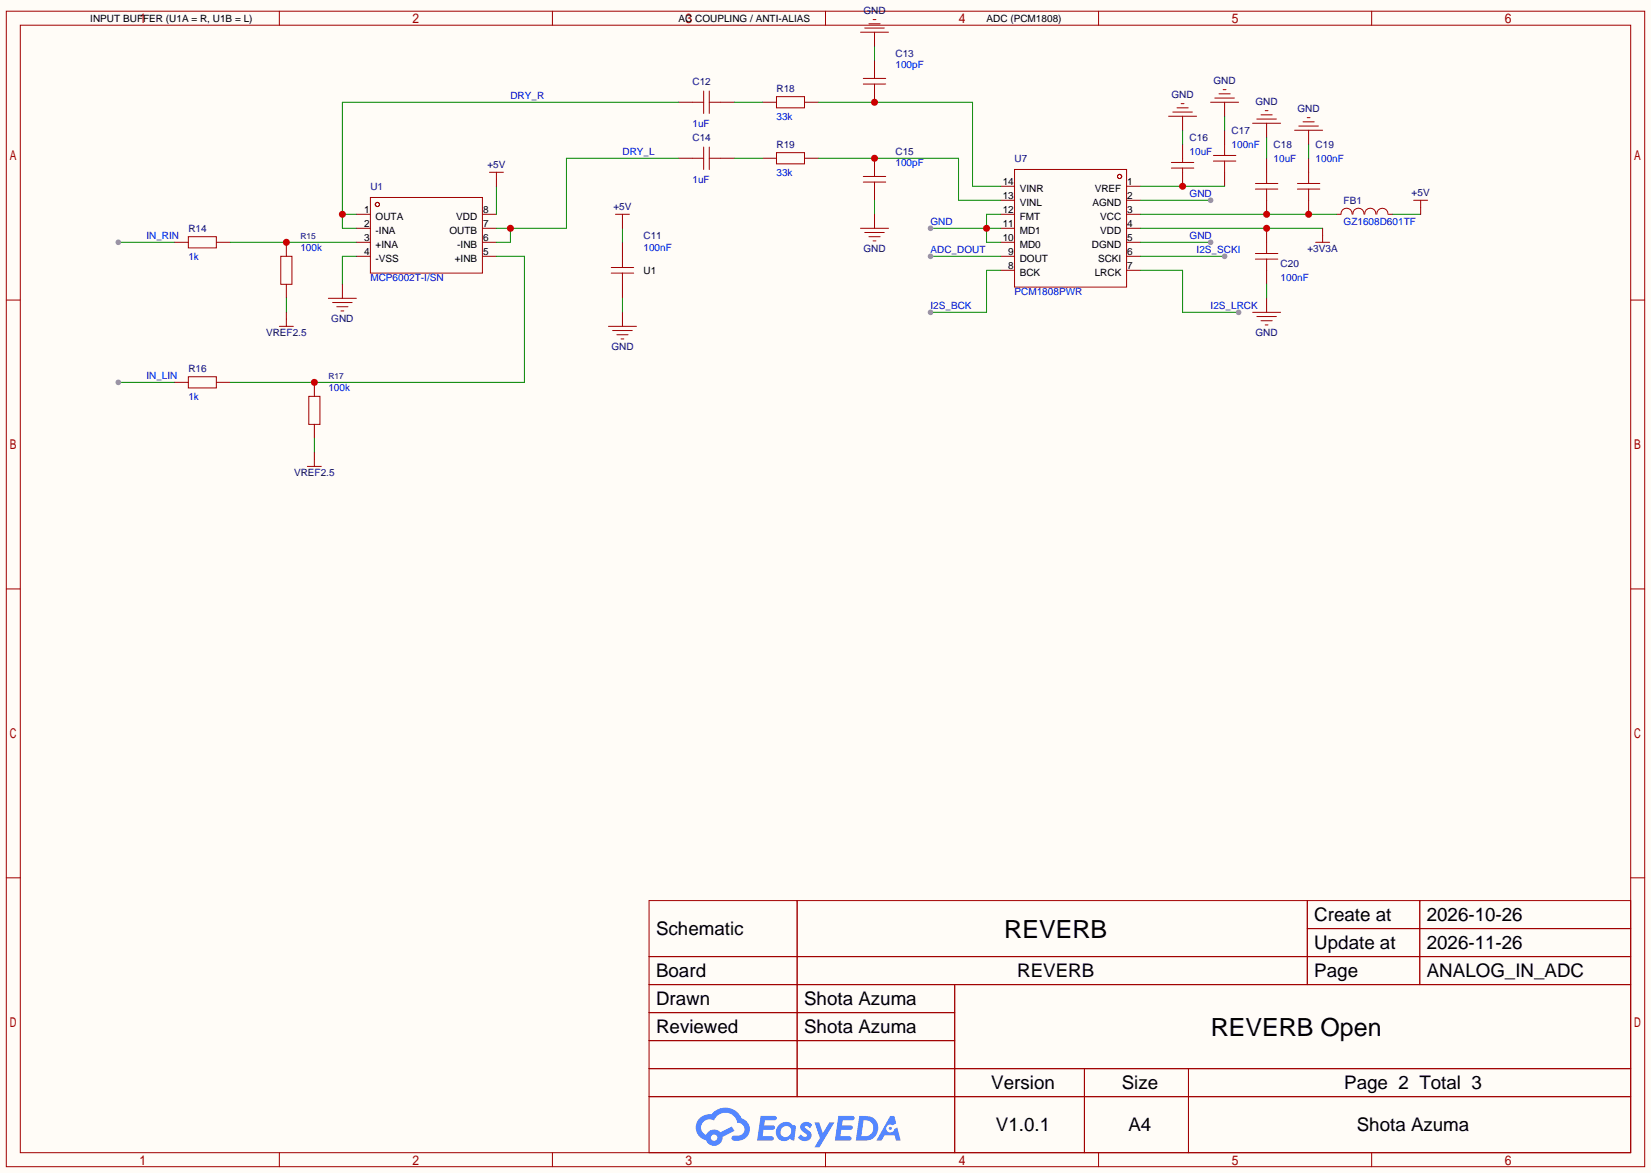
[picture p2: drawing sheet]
<svg xmlns="http://www.w3.org/2000/svg" width="299mm" height="213mm" viewBox="0 0 299 213" stroke-linecap="round" stroke-linejoin="round" font-family="sans-serif">
<path d="M0 0h299.5v212.7h-299.5z" fill="#fffcf7"/>
<g fill="none" stroke="#a10000" stroke-width=".18">
<path d="M1.1 2h297.2v209.6h-297.2zM3.7 4.6h292.1v204.4h-292.1zM50.7 2v2.6M100.2 2v2.6M149.7 2v2.6M199.3 2v2.6M248.8 2v2.6M1.1 54.4h2.6M295.8 54.4h2.5M1.1 106.8h2.6M295.8 106.8h2.5M1.1 159.2h2.6"/>
<path d="M295.8 159.2h2.5M117.7 163.3h178.1v45.7h-178.1zM117.7 173.5h178.1M117.7 178.6h178.1M144.6 163.3v35.6M173.2 178.6v30.4M237.1 163.3v15.3M237.1 168.4h58.7M257.5 163.3v15.3M117.7 183.6h55.5M117.7 193.8h178.1M117.7 188.7h55.5"/>
<path d="M117.7 198.9h178.1M196.7 193.8v15.2M215.6 193.8v15.2M50.7 209v2.6M100.2 209v2.6M149.7 209v2.6M199.3 209v2.6M248.8 209v2.6"/>
</g>
<g fill="#5487ff">
<path d="M145.5 203.7a1.3 1.3 0 0 1 1.8 .3l-.4 .6a.54 .54 0 0 0-.9-.2l.1 .2a1.58 1.58 0 0 1 1.1 1.6 1.43 1.43 0 0 1-2.5 .1l.5-.6a.64 .64 0 0 0 .5 .5 .64 .64 0 0 0 .7-.3l-.2-.2a1.6 1.6 0 0 1-1-1.6z"/>
<path d="M147.7 203.5h.9l.7 2 1.1-2h.9l-2.7 4.6h-.9l1-1.7z"/>
<path d="M138 202.4h1.6a1.31 1.31 0 0 1 1.2 .2 .4 .4 0 0 1-.3 .6h-1.8l-.1 .9h1.6a.4 .4 0 0 1 .4 .4 .4 .4 0 0 1-.4 .4h-1.7l-.2 1.2h.8a1.23 1.23 0 0 1 1.2 .2 .39 .39 0 0 1-.3 .6h-2.7z"/>
<path d="M152.1 202.4h1.6a1.32 1.32 0 0 1 1.3 .2 .39 .39 0 0 1-.4 .6h-1.7l-.2 .9h1.7a.4 .4 0 0 1 .3 .4 .4 .4 0 0 1-.4 .4h-1.7l-.2 1.2h.8a1.23 1.23 0 0 1 1.2 .2 .39 .39 0 0 1-.3 .6h-2.7z"/>
<path d="M161.5 202.4h.7l.4 1.3-.7 .4a.75 .75 0 0 0-1.1 .3 .75 .75 0 0 0 .5 1 .75 .75 0 0 0 .9-.7l.6-.2 .6 2.3h-.9l-.2-.9h-1.9l-.5 .9h-.9z"/>
<path d="M155.9 202.4l-.7 4.5h1.5a2.27 2.27 0 0 0 2.6-2.3 2.27 2.27 0 0 0-2.7-2.2zM156.6 203.2a1.5 1.5 0 0 1 1.8 1.5 1.5 1.5 0 0 1-1.9 1.4h-.3z"/>
<path d="M141.3 204a1.62 1.62 0 0 0-.4 2.1 1.62 1.62 0 0 0 2 .7l.4-.3 .3 .3 .5 .1 .3-2.5-.2-.3h-.4a1.58 1.58 0 0 0-2.5-.1zM141.9 204.5a.99 .99 0 0 1 1.6 .3 .99 .99 0 0 1-.9 1.4 .94 .94 0 0 1-1-.5 .94 .94 0 0 1 .3-1.2z"/>
<path d="M126.9 202.8a2.37 2.37 0 0 0 1.2 4 1.54 1.54 0 0 0 1.7 1 1.54 1.54 0 0 0 1.3-1.6l2.1-1.1-.5-.8-2 1a1.57 1.57 0 0 0-2.6 .5 1.5 1.5 0 0 1-.8-2.1 1.5 1.5 0 0 1 2.2-.5 2.23 2.23 0 0 1 2.3-1.4 2.23 2.23 0 0 1 2 1.8 1.16 1.16 0 0 1 1.2 1.1 1.16 1.16 0 0 1-1 1.2h-.7a.47 .47 0 0 0-.6 .4 .47 .47 0 0 0 .4 .6 2.23 2.23 0 0 0 2.3-.7 2.23 2.23 0 0 0 .4-2.3 2.16 2.16 0 0 0-1.3-1.1 3.2 3.2 0 0 0-5.4-.7l-1.2 .1zM129 206.3a.58 .58 0 0 1 1.1 0 .58 .58 0 0 1-1.1 0z"/>
<circle cx="161.5" cy="204.6" r=".28"/>
</g>
<g fill="none" stroke="#a10000" stroke-width=".18">
<path d="M125.6 18.5h2M127.6 16.5v4.1M128.7 18.5h2M128.7 16.5v4.1M140.8 17.5h5.1v2.1h-5.1zM156.6 14.2h4.1M156.6 15.2h4.1M158.6 13.5v.7M158.6 15.2v.8M67.2 35.8h20.3v13.7h-20.3zM125.6 28.7h2M127.6 26.7v4"/>
<path d="M128.7 26.7v4M128.7 28.7h2M140.8 27.7h5.1v2h-5.1zM156.6 32h4.1M156.6 33h4.1M158.6 31.2v.8M158.6 33v.8M184 30.7h20.3v21.4h-20.3zM212.5 29.5h4M212.5 30.5h4M214.5 28.7v.8M214.5 30.5v.7"/>
<path d="M220.1 29.2h4.1M220.1 28.2h4.1M222.1 26.2v2M222.1 29.2v2M227.7 33.3h4.1M227.7 34.3h4.1M229.7 31.2v2.1M229.7 34.3v2M235.3 33.3h4.1M235.3 34.3h4.1M237.4 31.2v2.1M237.4 34.3v2"/>
<path d="M243.2 38.8a1.01 1.01 0 0 1 1-1 1.01 1.01 0 0 1 1.1 1M245.4 38.8a1.01 1.01 0 0 1 1-1 1.01 1.01 0 0 1 1 1M247.5 38.8a1.01 1.01 0 0 1 1.1-1 1.01 1.01 0 0 1 1 1M249.7 38.8a1.01 1.01 0 0 1 1-1 1.01 1.01 0 0 1 1.1 1M34.2 42.9h5v2.1h-5zM50.9 46.5h2.1v5.1h-2.1zM110.9 49.5h4M110.9 48.5h4M112.9 46.5v2M112.9 49.5v2.1M227.7 47h4.1M227.7 46h4.1"/>
<path d="M229.7 43.9v2.1M229.7 47v2M34.2 68.3h5v2.1h-5zM56 71.9h2v5.1h-2z"/>
<circle cx="68.5" cy="37.1" r=".38"/>
<circle cx="203.1" cy="32" r=".38"/>
</g>
<g fill="none" stroke="#870000" stroke-width=".18">
<path d="M123.1 18.5h2.5M130.7 18.5h2.5M138.3 18.5h2.5M145.9 18.5h2.6M158.6 10.9v2.6M158.6 16v2.5M64.6 38.9h2.6M87.5 38.9h2.5M123.1 28.7h2.5M130.7 28.7h2.5M138.3 28.7h2.5M145.9 28.7h2.6"/>
<path d="M158.6 28.7v2.5M158.6 33.8v2.5M181.5 38.9h2.5M181.5 33.8h2.5M181.5 36.3h2.5M204.3 38.9h2.6M204.3 33.8h2.6M204.3 36.3h2.6M214.5 26.2v2.5M214.5 31.2v2.6M222.1 23.6v2.6M222.1 31.2v2.6"/>
<path d="M229.7 28.7v2.5M229.7 36.3v2.6M237.4 28.7v2.5M237.4 36.3v2.6M242.4 38.9h.8M251.8 38.9h.8M31.6 43.9h2.6M39.2 43.9h2.6M51.9 43.9v2.6M51.9 51.6v2.5M64.6 41.4h2.6M64.6 43.9h2.6"/>
<path d="M64.6 46.5h2.6M87.5 41.4h2.5M87.5 43.9h2.5M87.5 46.5h2.5M112.9 43.9v2.6M112.9 51.6v2.5M181.5 41.4h2.5M181.5 43.9h2.5M181.5 46.5h2.5M181.5 49h2.5M204.3 41.4h2.6M204.3 43.9h2.6"/>
<path d="M204.3 46.5h2.6M204.3 49h2.6M229.7 41.4v2.5M229.7 49v2.6M31.6 69.3h2.6M39.2 69.3h2.6M57 69.3v2.6M57 77v2.5"/>
</g>
<path d="M21.5 43.9h10.1" fill="none" stroke="#008700" stroke-width=".18"/>
<circle cx="21.5" cy="43.9" r=".51" fill="#999"/>
<path d="M41.8 43.9h22.8" fill="none" stroke="#008700" stroke-width=".18"/>
<circle cx="51.9" cy="43.9" r=".63" fill="#c00"/>
<path d="M123.1 18.5h-61v22.9h2.5M62.1 38.9h2.5M51.9 54.1v2.5" fill="none" stroke="#008700" stroke-width=".18"/>
<circle cx="62.1" cy="38.9" r=".63" fill="#c00"/>
<path d="M64.6 46.5h-2.5v5.1M21.5 69.3h10.1" fill="none" stroke="#008700" stroke-width=".18"/>
<circle cx="21.5" cy="69.3" r=".51" fill="#999"/>
<path d="M90 46.5h5.1v22.8h-53.3" fill="none" stroke="#008700" stroke-width=".18"/>
<circle cx="57" cy="69.3" r=".63" fill="#c00"/>
<path d="M123.1 28.7h-20.4v12.7h-12.7M92.6 41.4v2.5h-2.6M57 79.5v2.5" fill="none" stroke="#008700" stroke-width=".18"/>
<circle cx="92.6" cy="41.4" r=".63" fill="#c00"/>
<path d="M133.2 18.5h5.1M148.5 18.5h27.9v15.3h5.1M90 33.8v5.1M112.9 41.4v2.5M112.9 54.1v2.5" fill="none" stroke="#008700" stroke-width=".18"/>
<circle cx="158.6" cy="18.5" r=".63" fill="#c00"/>
<path d="M158.6 8.4v2.5M133.2 28.7h5.1M148.5 28.7h25.4v7.6h7.6" fill="none" stroke="#008700" stroke-width=".18"/>
<circle cx="158.6" cy="28.7" r=".63" fill="#c00"/>
<path d="M158.6 36.3v2.6M181.5 38.9h-2.6v5h2.6M168.8 41.4h12.7" fill="none" stroke="#008700" stroke-width=".18"/>
<circle cx="178.9" cy="41.4" r=".63" fill="#c00"/>
<circle cx="168.8" cy="41.4" r=".51" fill="#999"/>
<path d="M168.8 46.5h12.7" fill="none" stroke="#008700" stroke-width=".18"/>
<circle cx="168.8" cy="46.5" r=".51" fill="#999"/>
<path d="M181.5 49h-2.6v7.6h-10.1" fill="none" stroke="#008700" stroke-width=".18"/>
<circle cx="168.8" cy="56.6" r=".51" fill="#999"/>
<path d="M206.9 33.8h15.2" fill="none" stroke="#008700" stroke-width=".18"/>
<circle cx="214.5" cy="33.8" r=".63" fill="#c00"/>
<path d="M206.9 36.3h12.7M214.5 23.6v2.6M222.1 21.1v2.5" fill="none" stroke="#008700" stroke-width=".18"/>
<circle cx="219.6" cy="36.3" r=".51" fill="#999"/>
<path d="M206.9 38.9h35.5" fill="none" stroke="#008700" stroke-width=".18"/>
<g fill="#c00">
<circle cx="229.7" cy="38.9" r=".63"/>
<circle cx="237.4" cy="38.9" r=".63"/>
</g>
<path d="M229.7 24.9v3.8M237.4 26.2v2.5M252.6 38.9h5.1M206.9 41.4h33" fill="none" stroke="#008700" stroke-width=".18"/>
<circle cx="229.7" cy="41.4" r=".63" fill="#c00"/>
<path d="M206.9 43.9h12.7M229.7 51.6v2.5" fill="none" stroke="#008700" stroke-width=".18"/>
<circle cx="219.6" cy="43.9" r=".51" fill="#999"/>
<path d="M206.9 46.5h15.2" fill="none" stroke="#008700" stroke-width=".18"/>
<circle cx="222.1" cy="46.5" r=".51" fill="#999"/>
<path d="M206.9 49h7.6v7.6h10.2" fill="none" stroke="#008700" stroke-width=".18"/>
<circle cx="224.7" cy="56.6" r=".51" fill="#999"/>
<g fill="none" stroke="#870000" stroke-width=".18">
<path d="M158.6 5.8v2.6M222.1 18.5v2.6M90 32.5v1.3M158.6 38.9v2.5M214.5 21.1v2.5M229.7 22.4v2.5M237.4 23.6v2.6M257.7 37.6v1.3M51.9 56.6v1.3M62.1 51.6v2.5M112.9 40.1v1.3M112.9 56.6v2.6"/>
<path d="M229.7 54.1v2.5M239.9 41.4v1.3M57 82v1.3"/>
</g>
<g fill="none" stroke="#a10000" stroke-width=".18">
<path d="M156.1 5.8h5.1M156.8 5.1h3.6M157.6 4.3h2M158.4 3.6h.5M213.5 19.6h2M214.2 18.8h.6M219.6 18.5h5.1M220.3 17.8h3.6M221.1 17h2M221.9 16.3h.5M88.8 31.2h2.5M90 31.2v1.3"/>
<path d="M111.6 38.9h2.6M112.9 38.9v1.2M212 21.1h5M212.7 20.3h3.6M227.2 22.4h5.1M228 21.6h3.5M228.7 20.8h2.1M229.5 20.1h.5M234.8 23.6h5.1M235.6 22.9h3.5M236.3 22.1h2.1M237.1 21.3h.5"/>
<path d="M256.4 36.3h2.6M257.7 36.3v1.3M50.7 59.2h2.5M51.9 57.9v1.3M59.6 54.1h5M60.3 54.9h3.6M61.1 55.6h2M61.8 56.4h.6M110.4 59.2h5M111.1 59.9h3.6M156.1 41.4h5.1M156.8 42.2h3.6"/>
<path d="M157.6 42.9h2M158.4 43.7h.5M227.2 56.6h5.1M228 57.4h3.5M228.7 58.2h2.1M229.5 58.9h.5M238.6 43.9h2.6M239.9 42.7v1.2M111.9 60.7h2M112.6 61.5h.6M55.8 84.6h2.5M57 83.3v1.3"/>
</g>
<g font-size="4.5">
<text x="182.2" y="170.1">REVERB</text>
<text x="219.6" y="187.9">REVERB Open</text>
</g>
<g font-size="3.4">
<text x="238.4" y="167">Create at</text>
<text x="258.8" y="167">2026-10-26</text>
<text x="119" y="169.6">Schematic</text>
<text x="238.4" y="172.1">Update at</text>
<text x="258.8" y="172.1">2026-11-26</text>
<text x="119" y="177.2">Board</text>
<text x="184.5" y="177.2">REVERB</text>
<text x="238.4" y="177.2">Page</text>
<text x="258.8" y="177.2">ANALOG_IN_ADC</text>
<text x="119" y="182.3">Drawn</text>
<text x="145.9" y="182.3">Shota Azuma</text>
<text x="119" y="187.3">Reviewed</text>
<text x="145.9" y="187.3">Shota Azuma</text>
<text x="179.8" y="197.5">Version</text>
<text x="203.5" y="197.5">Size</text>
<text x="243.8" y="197.5">Page 2 Total 3</text>
<text x="180.7" y="205.1">V1.0.1</text>
<text x="204.7" y="205.1">A4</text>
<text x="246.1" y="205.1">Shota Azuma</text>
</g>
<g font-size="1.8">
<text x="16.4" y="4">INPUT BUFFER (U1A = R, U1B = L)</text>
<text x="123.1" y="4">AC COUPLING / ANTI-ALIAS</text>
<text x="178.9" y="4">ADC (PCM1808)</text>
<text x="181.9" y="33.5">14</text>
<text x="185" y="34.7">VINR</text>
<text x="198.6" y="34.7">VREF</text>
<text x="204.5" y="33.5">1</text>
<text x="66" y="38.6">1</text>
<text x="66" y="41.1">2</text>
<text x="68.1" y="39.8">OUTA</text>
<text x="82.7" y="39.8">VDD</text>
<text x="87.6" y="41.1">7</text>
<text x="87.6" y="38.6">8</text>
<text x="181.9" y="41.1">11</text>
<text x="181.9" y="38.6">12</text>
<text x="181.9" y="36">13</text>
<text x="185" y="39.8">FMT</text>
<text x="185" y="37.3">VINL</text>
<text x="198.2" y="37.3">AGND</text>
<text x="199.6" y="39.8">VCC</text>
<text x="204.5" y="36">2</text>
<text x="204.5" y="38.6">3</text>
<text x="204.5" y="41.1">4</text>
<text x="66" y="43.6">3</text>
<text x="66" y="46.2">4</text>
<text x="68.1" y="42.4">-INA</text>
<text x="68.1" y="44.9">+INA</text>
<text x="68.1" y="47.4">-VSS</text>
<text x="81.5" y="42.4">OUTB</text>
<text x="82.5" y="47.4">+INB</text>
<text x="82.9" y="44.9">-INB</text>
<text x="87.6" y="46.2">5</text>
<text x="87.6" y="43.6">6</text>
<text x="181.9" y="43.6">10</text>
<text x="182.9" y="46.2">9</text>
<text x="185" y="47.4">DOUT</text>
<text x="185" y="44.9">MD0</text>
<text x="185" y="42.4">MD1</text>
<text x="198.1" y="44.9">DGND</text>
<text x="199.2" y="47.4">SCKI</text>
<text x="199.6" y="42.4">VDD</text>
<text x="204.5" y="43.6">5</text>
<text x="204.5" y="46.2">6</text>
<text x="116.7" y="49.7">U1</text>
<text x="182.9" y="48.7">8</text>
<text x="185" y="50">BCK</text>
<text x="198.6" y="50">LRCK</text>
<text x="204.5" y="48.7">7</text>
</g>
<g font-size="1.8" fill="#000080">
<text x="156.6" y="2.5">GND</text>
<text x="162.4" y="10.4">C13</text>
<text x="125.6" y="15.5">C12</text>
<text x="140.8" y="16.7">R18</text>
<text x="212.5" y="17.7">GND</text>
<text x="220.1" y="15.2">GND</text>
<text x="227.7" y="19">GND</text>
<text x="235.3" y="20.3">GND</text>
<text x="125.6" y="25.6">C14</text>
<text x="140.8" y="26.9">R19</text>
<text x="162.4" y="28.2">C15</text>
<text x="184" y="29.4">U7</text>
<text x="215.8" y="25.6">C16</text>
<text x="223.4" y="24.3">C17</text>
<text x="231" y="26.9">C18</text>
<text x="238.6" y="26.9">C19</text>
<text x="67.2" y="34.5">U1</text>
<text x="88.4" y="30.4">+5V</text>
<text x="256" y="35.5">+5V</text>
<text x="111.3" y="38.1">+5V</text>
<text x="243.7" y="37">FB1</text>
<text x="34.2" y="42.1">R14</text>
<text x="116.7" y="43.4">C11</text>
<text x="156.6" y="45.7">GND</text>
<text x="237.2" y="45.7">+3V3A</text>
<text x="232.3" y="48.5">C20</text>
<text x="60.1" y="58.4">GND</text>
<text x="48.3" y="60.9">VREF2.5</text>
<text x="110.9" y="63.5">GND</text>
<text x="227.7" y="60.9">GND</text>
<text x="34.2" y="67.5">R16</text>
<text x="53.3" y="86.3">VREF2.5</text>
</g>
<g font-size="1.8" fill="#00f">
<text x="92.6" y="18">DRY_R</text>
<text x="162.4" y="12.4">100pF</text>
<text x="125.6" y="23.1">1uF</text>
<text x="140.8" y="21.8">33k</text>
<text x="112.9" y="28.2">DRY_L</text>
<text x="215.8" y="28.2">10uF</text>
<text x="223.4" y="26.9">100nF</text>
<text x="231" y="29.4">10uF</text>
<text x="238.6" y="29.4">100nF</text>
<text x="125.6" y="33.2">1uF</text>
<text x="140.8" y="32">33k</text>
<text x="162.4" y="30.2">100pF</text>
<text x="215.8" y="35.8">GND</text>
<text x="168.8" y="40.9">GND</text>
<text x="243.7" y="40.9">GZ1608D601TF</text>
<text x="26.5" y="43.4">IN_RIN</text>
<text x="34.2" y="47.2">1k</text>
<text x="54.5" y="45.4">100k</text>
<text x="116.7" y="45.4">100nF</text>
<text x="168.8" y="45.9">ADC_DOUT</text>
<text x="215.8" y="43.4">GND</text>
<text x="217" y="45.9">I2S_SCKI</text>
<text x="67.2" y="51">MCP6002T-I/SN</text>
<text x="184" y="53.6">PCM1808PWR</text>
<text x="232.3" y="51">100nF</text>
<text x="168.8" y="56.1">I2S_BCK</text>
<text x="219.6" y="56.1">I2S_LRCK</text>
<text x="26.5" y="68.8">IN_LIN</text>
<text x="59.6" y="70.8">100k</text>
<text x="34.2" y="72.6">1k</text>
</g>
<g font-size="1.5" fill="#000080">
<text x="54.5" y="43.4">R15</text>
<text x="59.6" y="68.8">R17</text>
</g>
</svg>
